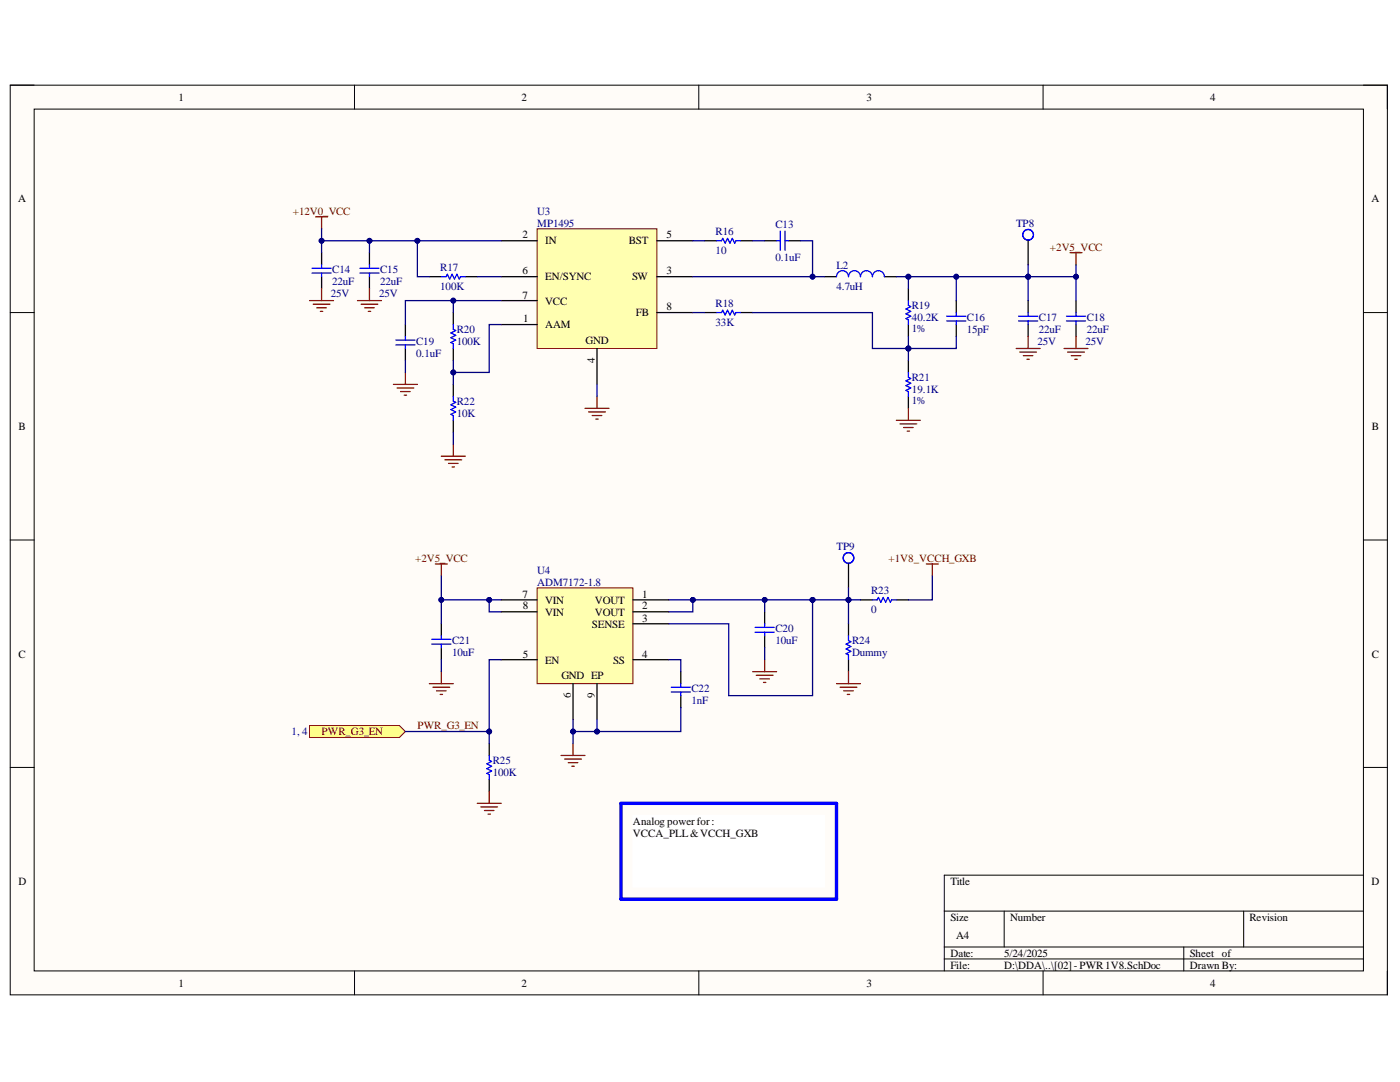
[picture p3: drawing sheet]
<svg xmlns="http://www.w3.org/2000/svg" width="279mm" height="216mm" viewBox="0 0 279 216" stroke-linecap="round" stroke-linejoin="round" font-family="sans-serif">
<path d="M2 17h274.9v181.5h-274.9z" fill-rule="evenodd" fill="#fffcf8"/>
<path d="M2 17h274.9v181.5h-274.9z" fill="none" stroke="#000" stroke-width=".2"/>
<path d="M6.8 21.8h265.3v171.9h-265.3z" fill-rule="evenodd" fill="#fffcf8"/>
<g fill="none" stroke="#000" stroke-width=".2">
<path d="M2 17h4.8M70.7 17v4.8M139.5 17v4.8M208.2 17v4.8M272.1 17h4.8v4.8M6.8 21.8h265.3v171.9h-265.3zM2 62.4h4.8M272.1 62.4h4.8M2 107.8h4.8M272.1 107.8h4.8M2 153.1h4.8M272.1 153.1h4.8"/>
<path d="M272.1 174.6h-83.6v19.1M70.8 193.7v4.8M139.5 193.7v4.8M188.5 181.8h83.6M188.5 189h83.6M188.5 191.4h83.6M200.4 181.8v7.2M208.2 193.7v4.8M236.3 189v4.7M248.2 181.8v7.2M276.9 193.7v4.8"/>
</g>
<path d="M107.2 117.3h19.1v19.1h-19.1z" fill-rule="evenodd" fill="#ffffb0"/>
<path d="M107.2 117.3h19.1v19.1h-19.1z" fill="none" stroke="#800000" stroke-width=".2"/>
<g fill="none" stroke="#000" stroke-width=".25">
<path d="M100 119.7h7.2M126.3 119.7h7.2M88.1 124.5v2.4M88.1 129.2v2.4M100 122.1h7.2M100 131.6h7.2M114.4 136.4v7.2M119.1 136.4v7.2M126.3 122.1h7.2M126.3 124.5h7.2M126.3 131.6h7.2M135.9 134v2.4"/>
<path d="M135.9 138.8v2.4M152.6 122.1v2.4M152.6 126.9v2.3M97.6 148.4v2.3M97.6 155.5v2.4"/>
</g>
<g fill="none" stroke="#800000" stroke-width=".25">
<path d="M86.9 112.5h2.4M88.1 112.5v2.4M184.9 112.5h2.4M186.1 112.5v2.4M85.7 136.4h4.8M86.4 137.1h3.3M87.1 137.8h1.9M87.8 138.6h.5M88.1 134v2.4M150.2 134h4.8M150.9 134.7h3.4M151.6 135.5h2"/>
<path d="M152.4 136.2h.4M152.6 131.6v2.4M97.6 157.9v2.4M112 150.7h4.8M112.7 151.5h3.3M113.4 152.2h1.9M114.1 152.9h.5M114.4 148.4v2.3M95.2 160.3h4.8M96 161h3.3M96.7 161.7h1.9M97.4 162.4h.5"/>
</g>
<g fill="none" stroke="#00f" stroke-width=".25">
<path d="M86.2 127.6h3.8M86.2 128.5h3.8M88.1 126.9v.7M88.1 128.5v.7M134 137.1h3.8M134 138.1h3.8M135.9 136.4v.7M135.9 138.1v.7M150.7 125.2h3.8M150.7 126.1h3.8M152.6 124.5v.7M152.6 126.1v.8"/>
<path d="M97.6 150.7v1l.5 .2-.9 .5 .9 .5-.9 .5 .9 .5-.9 .4 .4 .3v.9"/>
</g>
<path d="M123.9 160.3h43v19.1h-43z" fill="none" stroke="#00f" stroke-width=".68"/>
<path d="M126.3 162.7h38.3v14.3h-38.3z" fill-rule="evenodd" fill="#fff"/>
<path d="M126.3 162.7h38.3v14.3h-38.3z" fill="none" stroke="#fff" stroke-width=".2"/>
<path d="M61.8 144.8h17.9l1.2 1.2-1.2 1.2h-17.9z" fill-rule="evenodd" fill="#ffff80"/>
<path d="M61.8 144.8h17.9l1.2 1.2-1.2 1.2h-17.9z" fill="none" stroke="#800000" stroke-width=".2"/>
<path d="M107.2 45.7h23.9v23.8h-23.9z" fill-rule="evenodd" fill="#ffffb0"/>
<path d="M107.2 45.7h23.9v23.8h-23.9z" fill="none" stroke="#800000" stroke-width=".2"/>
<g fill="none" stroke="#000" stroke-width=".25">
<path d="M64.2 50.4v2.4M64.2 55.2v2.4M73.7 50.4v2.4M73.7 55.2v2.4M85.7 55.2h2.4M92.9 55.2h2.3M100 48h7.2M100 55.2h7.2M100 60h7.2M131.1 48h7.2M131.1 55.2h7.2M140.7 48h2.3"/>
<path d="M147.8 48h2.4M152.6 48h2.4M157.4 48h2.4M164.6 55.2h2.3M176.5 55.2h2.4M181.3 57.6v2.4M190.8 60v2.4M205.2 60v2.4M214.7 60v2.4M80.9 64.8v2.3M80.9 69.5v2.4M90.5 62.4v2.4"/>
<path d="M90.5 69.5v2.4M90.5 76.7v2.4M100 64.8h7.2M119.1 69.5v7.2M131.1 62.4h7.2M140.7 62.4h2.3M147.8 62.4h2.4M181.3 64.8v2.3M181.3 71.9v2.4M181.3 79.1v2.4M190.8 64.8v2.3M205.2 64.8v2.3"/>
<path d="M214.7 64.8v2.3M90.5 83.9v2.4"/>
</g>
<g fill="none" stroke="#800000" stroke-width=".25">
<path d="M61.8 60h4.8M63 43.3h2.4M64.2 43.3v2.4M64.2 57.6v2.4M71.3 60h4.8M73.7 57.6v2.4M213.5 50.4h2.4M214.7 50.4v2.4M62.5 60.7h3.3M63.2 61.4h1.9M63.9 62.1h.5M72.1 60.7h3.3"/>
<path d="M72.8 61.4h1.9M73.5 62.1h.5M78.5 76.7h4.8M79.2 77.4h3.4M79.9 78.1h2M80.7 78.9h.4M80.9 74.3v2.4M119.1 79.1v2.4M202.8 69.5h4.8M203.5 70.3h3.4M204.2 71h1.9M204.9 71.7h.5"/>
<path d="M205.2 67.1v2.4M212.4 69.5h4.7M213.1 70.3h3.3M213.8 71h1.9M214.5 71.7h.5M214.7 67.1v2.4M88.1 91h4.8M88.8 91.8h3.3M89.5 92.5h1.9M90.2 93.2h.5M90.5 88.6v2.4M116.8 81.5h4.7"/>
<path d="M117.5 82.2h3.3M118.2 82.9h1.9M118.9 83.6h.5M178.9 83.9h4.8M179.6 84.6h3.4M180.3 85.3h1.9M181 86h.5M181.3 81.5v2.4"/>
</g>
<g fill="none" stroke="#00f" stroke-width=".25">
<path d="M62.3 53.5h3.8M62.3 54.5h3.8M64.2 52.8v.7M64.2 54.5v.7M71.8 53.5h3.8M71.8 54.5h3.8M73.7 52.8v.7M73.7 54.5v.7M88.1 55.2h.9l.3-.5 .4 1 .5-1 .5 1 .5-1 .5 1 .2-.5h1M143 48h1l.2-.4 .5 .9 .5-.9 .5 .9 .5-.9 .4 .9 .3-.5h.9M155 48h.7M155.7 46.1v3.9"/>
<path d="M156.7 48h.7M156.7 46.1v3.9M166.9 55.2a1.2 1.2 0 0 1 1.2-1.2 1.2 1.2 0 0 1 1.2 1.2 1.19 1.19 0 0 1 1.2-1.2 1.19 1.19 0 0 1 1.2 1.2 1.19 1.19 0 0 1 1.2-1.2 1.19 1.19 0 0 1 1.2 1.2 1.19 1.19 0 0 1 1.2-1.2 1.19 1.19 0 0 1 1.2 1.2M181.3 60v.9l.5 .3-1 .5 1 .4-1 .5 1 .5-1 .5 .5 .2v1M79 67.9h3.8M79 68.8h3.8M80.9 67.1v.8M80.9 68.8v.7M90.5 64.8v.9l.4 .3-.9 .4 .9 .5-.9 .5 .9 .5-.9 .4 .5 .3v.9M90.5 79.1v.9l.4 .3-.9 .5 .9 .4-.9 .5 .9 .5-.9 .5 .5 .2v1M143 62.4h1l.2-.5 .5 .9 .5-.9 .5 .9 .5-.9 .4 .9 .3-.4h.9M181.3 74.3v1l.5 .2-1 .5 1 .5-1 .4 1 .5-1 .5 .5 .2v1"/>
<path d="M188.9 63.1h3.9M188.9 64h3.9M190.8 62.4v.7M190.8 64v.8M203.3 63.1h3.8M203.3 64h3.8M205.2 62.4v.7M205.2 64v.8M212.8 63.1h3.9M212.8 64h3.9M214.7 62.4v.7M214.7 64v.8"/>
</g>
<path d="M119.1 143.6v2.4h-4.7" fill="none" stroke="#000080" stroke-width=".25"/>
<circle cx="119.1" cy="146" r=".48" fill="#000080"/>
<circle cx="119.1" cy="146" r=".48" fill="none" stroke="#000080" stroke-width=".2"/>
<circle cx="114.4" cy="146" r=".48" fill="#000080"/>
<circle cx="114.4" cy="146" r=".48" fill="none" stroke="#000080" stroke-width=".2"/>
<path d="M133.5 131.6h2.4v2.4M135.9 141.2v4.8h-16.8" fill="none" stroke="#000080" stroke-width=".25"/>
<circle cx="119.1" cy="146" r=".48" fill="#000080"/>
<circle cx="119.1" cy="146" r=".48" fill="none" stroke="#000080" stroke-width=".2"/>
<path d="M97.6 119.7v2.4h2.4" fill="none" stroke="#000080" stroke-width=".25"/>
<circle cx="97.6" cy="119.7" r=".48" fill="#000080"/>
<circle cx="97.6" cy="119.7" r=".48" fill="none" stroke="#000080" stroke-width=".2"/>
<path d="M138.3 119.7v2.4h-4.8" fill="none" stroke="#000080" stroke-width=".25"/>
<circle cx="138.3" cy="119.7" r=".48" fill="#000080"/>
<circle cx="138.3" cy="119.7" r=".48" fill="none" stroke="#000080" stroke-width=".2"/>
<path d="M162.2 119.7v19.1h-16.8v-14.3h-11.9M152.6 129.2v2.4" fill="none" stroke="#000080" stroke-width=".25"/>
<circle cx="162.2" cy="119.7" r=".48" fill="#000080"/>
<circle cx="162.2" cy="119.7" r=".48" fill="none" stroke="#000080" stroke-width=".2"/>
<path d="M88.1 114.9v4.8M88.1 131.6v2.4" fill="none" stroke="#000080" stroke-width=".25"/>
<circle cx="88.1" cy="119.7" r=".48" fill="#000080"/>
<circle cx="88.1" cy="119.7" r=".48" fill="none" stroke="#000080" stroke-width=".2"/>
<path d="M100 131.6h-2.4v14.4h-16.7" fill="none" stroke="#000080" stroke-width=".25"/>
<circle cx="97.6" cy="146" r=".48" fill="#000080"/>
<circle cx="97.6" cy="146" r=".48" fill="none" stroke="#000080" stroke-width=".2"/>
<path d="M97.6 146v2.4" fill="none" stroke="#000080" stroke-width=".25"/>
<circle cx="97.6" cy="146" r=".48" fill="#000080"/>
<circle cx="97.6" cy="146" r=".48" fill="none" stroke="#000080" stroke-width=".2"/>
<path d="M138.3 55.2h26.3M138.3 48h2.4M150.2 48h2.4M119.1 76.7v2.4" fill="none" stroke="#000080" stroke-width=".25"/>
<circle cx="162.2" cy="55.2" r=".48" fill="#000080"/>
<circle cx="162.2" cy="55.2" r=".48" fill="none" stroke="#000080" stroke-width=".2"/>
<path d="M159.8 48h2.4v7.2" fill="none" stroke="#000080" stroke-width=".25"/>
<circle cx="162.2" cy="55.2" r=".48" fill="#000080"/>
<circle cx="162.2" cy="55.2" r=".48" fill="none" stroke="#000080" stroke-width=".2"/>
<path d="M100 48h-35.8v2.4" fill="none" stroke="#000080" stroke-width=".25"/>
<circle cx="83.3" cy="48" r=".48" fill="#000080"/>
<circle cx="83.3" cy="48" r=".48" fill="none" stroke="#000080" stroke-width=".2"/>
<circle cx="73.7" cy="48" r=".48" fill="#000080"/>
<circle cx="73.7" cy="48" r=".48" fill="none" stroke="#000080" stroke-width=".2"/>
<circle cx="64.2" cy="48" r=".48" fill="#000080"/>
<circle cx="64.2" cy="48" r=".48" fill="none" stroke="#000080" stroke-width=".2"/>
<path d="M73.7 48v2.4" fill="none" stroke="#000080" stroke-width=".25"/>
<circle cx="73.7" cy="48" r=".48" fill="#000080"/>
<circle cx="73.7" cy="48" r=".48" fill="none" stroke="#000080" stroke-width=".2"/>
<path d="M64.2 45.7v2.3" fill="none" stroke="#000080" stroke-width=".25"/>
<circle cx="64.2" cy="48" r=".48" fill="#000080"/>
<circle cx="64.2" cy="48" r=".48" fill="none" stroke="#000080" stroke-width=".2"/>
<path d="M214.7 55.2v4.8" fill="none" stroke="#000080" stroke-width=".25"/>
<circle cx="214.7" cy="55.2" r=".48" fill="#000080"/>
<circle cx="214.7" cy="55.2" r=".48" fill="none" stroke="#000080" stroke-width=".2"/>
<path d="M205.2 55.2v4.8" fill="none" stroke="#000080" stroke-width=".25"/>
<circle cx="205.2" cy="55.2" r=".48" fill="#000080"/>
<circle cx="205.2" cy="55.2" r=".48" fill="none" stroke="#000080" stroke-width=".2"/>
<path d="M181.3 55.2v2.4" fill="none" stroke="#000080" stroke-width=".25"/>
<circle cx="181.3" cy="55.2" r=".48" fill="#000080"/>
<circle cx="181.3" cy="55.2" r=".48" fill="none" stroke="#000080" stroke-width=".2"/>
<path d="M181.3 67.1v4.8" fill="none" stroke="#000080" stroke-width=".25"/>
<circle cx="181.3" cy="69.5" r=".48" fill="#000080"/>
<circle cx="181.3" cy="69.5" r=".48" fill="none" stroke="#000080" stroke-width=".2"/>
<path d="M138.3 62.4h2.4M150.2 62.4h23.9v7.1h7.2" fill="none" stroke="#000080" stroke-width=".25"/>
<circle cx="181.3" cy="69.5" r=".48" fill="#000080"/>
<circle cx="181.3" cy="69.5" r=".48" fill="none" stroke="#000080" stroke-width=".2"/>
<path d="M90.5 60v2.4M80.9 71.9v2.4" fill="none" stroke="#000080" stroke-width=".25"/>
<circle cx="90.5" cy="60" r=".48" fill="#000080"/>
<circle cx="90.5" cy="60" r=".48" fill="none" stroke="#000080" stroke-width=".2"/>
<path d="M100 64.8h-2.4v9.5h-7.1M90.5 86.3v2.3" fill="none" stroke="#000080" stroke-width=".25"/>
<circle cx="90.5" cy="74.3" r=".48" fill="#000080"/>
<circle cx="90.5" cy="74.3" r=".48" fill="none" stroke="#000080" stroke-width=".2"/>
<path d="M100 60h-19.1v4.8" fill="none" stroke="#000080" stroke-width=".25"/>
<circle cx="90.5" cy="60" r=".48" fill="#000080"/>
<circle cx="90.5" cy="60" r=".48" fill="none" stroke="#000080" stroke-width=".2"/>
<path d="M90.5 71.9v4.8" fill="none" stroke="#000080" stroke-width=".25"/>
<circle cx="90.5" cy="74.3" r=".48" fill="#000080"/>
<circle cx="90.5" cy="74.3" r=".48" fill="none" stroke="#000080" stroke-width=".2"/>
<path d="M83.3 48v7.2h2.4M95.2 55.2h4.8" fill="none" stroke="#000080" stroke-width=".25"/>
<circle cx="83.3" cy="48" r=".48" fill="#000080"/>
<circle cx="83.3" cy="48" r=".48" fill="none" stroke="#000080" stroke-width=".2"/>
<path d="M100 119.7h-11.9v4.8" fill="none" stroke="#000080" stroke-width=".25"/>
<circle cx="88.1" cy="119.7" r=".48" fill="#000080"/>
<circle cx="88.1" cy="119.7" r=".48" fill="none" stroke="#000080" stroke-width=".2"/>
<circle cx="97.6" cy="119.7" r=".48" fill="#000080"/>
<circle cx="97.6" cy="119.7" r=".48" fill="none" stroke="#000080" stroke-width=".2"/>
<path d="M133.5 119.7h19.1v2.4" fill="none" stroke="#000080" stroke-width=".25"/>
<circle cx="152.6" cy="119.7" r=".48" fill="#000080"/>
<circle cx="152.6" cy="119.7" r=".48" fill="none" stroke="#000080" stroke-width=".2"/>
<circle cx="138.3" cy="119.7" r=".48" fill="#000080"/>
<circle cx="138.3" cy="119.7" r=".48" fill="none" stroke="#000080" stroke-width=".2"/>
<path d="M114.4 143.6v4.8" fill="none" stroke="#000080" stroke-width=".25"/>
<circle cx="114.4" cy="146" r=".48" fill="#000080"/>
<circle cx="114.4" cy="146" r=".48" fill="none" stroke="#000080" stroke-width=".2"/>
<path d="M214.7 52.8v2.4h-35.8" fill="none" stroke="#000080" stroke-width=".25"/>
<circle cx="214.7" cy="55.2" r=".48" fill="#000080"/>
<circle cx="214.7" cy="55.2" r=".48" fill="none" stroke="#000080" stroke-width=".2"/>
<circle cx="205.2" cy="55.2" r=".48" fill="#000080"/>
<circle cx="205.2" cy="55.2" r=".48" fill="none" stroke="#000080" stroke-width=".2"/>
<circle cx="190.8" cy="55.2" r=".48" fill="#000080"/>
<circle cx="190.8" cy="55.2" r=".48" fill="none" stroke="#000080" stroke-width=".2"/>
<circle cx="181.3" cy="55.2" r=".48" fill="#000080"/>
<circle cx="181.3" cy="55.2" r=".48" fill="none" stroke="#000080" stroke-width=".2"/>
<path d="M190.8 67.1v2.4h-9.5" fill="none" stroke="#000080" stroke-width=".25"/>
<circle cx="181.3" cy="69.5" r=".48" fill="#000080"/>
<circle cx="181.3" cy="69.5" r=".48" fill="none" stroke="#000080" stroke-width=".2"/>
<path d="M190.8 55.2v4.8" fill="none" stroke="#000080" stroke-width=".25"/>
<circle cx="190.8" cy="55.2" r=".48" fill="#000080"/>
<circle cx="190.8" cy="55.2" r=".48" fill="none" stroke="#000080" stroke-width=".2"/>
<path d="M171.7 119.7h2.4M178.9 119.7h2.4M169.3 124.5v2.4M169.3 131.6v2.4" fill="none" stroke="#000" stroke-width=".25"/>
<path d="M174.1 119.7h1l.2-.5 .5 1 .5-1 .4 1 .5-1 .5 1 .2-.5h1M169.3 126.9v.9l.5 .3-.9 .4 .9 .5-.9 .5 .9 .5-.9 .4 .4 .3v.9" fill="none" stroke="#00f" stroke-width=".25"/>
<path d="M152.6 119.7h9.6M186.1 114.9v4.8h-4.8" fill="none" stroke="#000080" stroke-width=".25"/>
<circle cx="152.6" cy="119.7" r=".48" fill="#000080"/>
<circle cx="152.6" cy="119.7" r=".48" fill="none" stroke="#000080" stroke-width=".2"/>
<circle cx="162.2" cy="119.7" r=".48" fill="#000080"/>
<circle cx="162.2" cy="119.7" r=".48" fill="none" stroke="#000080" stroke-width=".2"/>
<path d="M162.2 119.7h9.5" fill="none" stroke="#000080" stroke-width=".25"/>
<circle cx="169.3" cy="119.7" r=".48" fill="#000080"/>
<circle cx="169.3" cy="119.7" r=".48" fill="none" stroke="#000080" stroke-width=".2"/>
<circle cx="162.2" cy="119.7" r=".48" fill="#000080"/>
<circle cx="162.2" cy="119.7" r=".48" fill="none" stroke="#000080" stroke-width=".2"/>
<path d="M169.3 119.7v4.8" fill="none" stroke="#000080" stroke-width=".25"/>
<circle cx="169.3" cy="119.7" r=".48" fill="#000080"/>
<circle cx="169.3" cy="119.7" r=".48" fill="none" stroke="#000080" stroke-width=".2"/>
<path d="M166.9 136.4h4.8M167.7 137.1h3.3M168.4 137.8h1.9M169.1 138.6h.5M169.3 134v2.4" fill="none" stroke="#800000" stroke-width=".25"/>
<circle cx="205.2" cy="46.9" r="1.06" fill="none" stroke="#00f" stroke-width=".25"/>
<path d="M205.2 48v4.8" fill="none" stroke="#000" stroke-width=".25"/>
<path d="M205.2 52.8v2.4" fill="none" stroke="#000080" stroke-width=".25"/>
<circle cx="205.2" cy="55.2" r=".48" fill="#000080"/>
<circle cx="205.2" cy="55.2" r=".48" fill="none" stroke="#000080" stroke-width=".2"/>
<circle cx="169.3" cy="111.3" r="1.06" fill="none" stroke="#00f" stroke-width=".25"/>
<path d="M169.3 112.5v4.8" fill="none" stroke="#000" stroke-width=".25"/>
<path d="M169.3 117.3v2.4" fill="none" stroke="#000080" stroke-width=".25"/>
<circle cx="169.3" cy="119.7" r=".48" fill="#000080"/>
<circle cx="169.3" cy="119.7" r=".48" fill="none" stroke="#000080" stroke-width=".2"/>
<g font-size="2.2">
<text x="35.6" y="20.1">1</text>
<text x="104.1" y="20.1">2</text>
<text x="172.9" y="20.1">3</text>
<text x="241.5" y="20.1">4</text>
<text x="3.6" y="40.4">A</text>
<text x="273.7" y="40.4">A</text>
<text x="104.3" y="47.6">2</text>
<text x="133" y="47.6">5</text>
<text x="108.8" y="48.8">IN</text>
<text x="125.5" y="48.8">BST</text>
<text x="104.3" y="54.8">6</text>
<text x="104.3" y="59.6">7</text>
<text x="108.8" y="56">EN/SYNC</text>
<text x="126.2" y="56">SW</text>
<text x="133" y="54.8">3</text>
<text x="104.4" y="64.3">1</text>
<text x="108.8" y="65.5">AAM</text>
<text x="108.8" y="60.8">VCC</text>
<text x="126.9" y="63.1">FB</text>
<text x="133" y="62">8</text>
<text x="116.9" y="68.6">GND</text>
<text x="118.7" y="72.4" transform="rotate(-90 118.7 72.4)">4</text>
<text x="3.7" y="85.8">B</text>
<text x="273.8" y="85.8">B</text>
<text x="104.3" y="119.2">7</text>
<text x="128.2" y="119.2">1</text>
<text x="104.3" y="121.6">8</text>
<text x="108.8" y="120.4">VIN</text>
<text x="108.8" y="122.9">VIN</text>
<text x="118.1" y="125.2">SENSE</text>
<text x="118.7" y="120.4">VOUT</text>
<text x="118.7" y="122.9">VOUT</text>
<text x="128.2" y="121.6">2</text>
<text x="128.2" y="124.1">3</text>
<text x="3.7" y="131.2">C</text>
<text x="104.3" y="131.2">5</text>
<text x="128.2" y="131.2">4</text>
<text x="273.8" y="131.2">C</text>
<text x="108.8" y="132.4">EN</text>
<text x="112" y="135.5">GND EP</text>
<text x="122.4" y="132.4">SS</text>
<text x="113.9" y="139.4" transform="rotate(-90 113.9 139.4)">6</text>
<text x="118.7" y="139.3" transform="rotate(-90 118.7 139.3)">9</text>
<text x="126.3" y="164.6">Analog powerfor:</text>
<text x="126.3" y="167">VCCA_PLL&amp;VCCH_GXB</text>
<text x="3.7" y="176.6">D</text>
<text x="189.7" y="176.6">Title</text>
<text x="273.7" y="176.6">D</text>
<text x="189.7" y="183.7">Size</text>
<text x="201.6" y="183.7">Number</text>
<text x="249.4" y="183.7">Revision</text>
<text x="189.7" y="190.9">Date:</text>
<text x="190.8" y="187.4">A4</text>
<text x="200.4" y="190.9">5/24/2025</text>
<text x="237.4" y="190.9">Sheet of</text>
<text x="35.6" y="196.9">1</text>
<text x="104.1" y="196.9">2</text>
<text x="172.9" y="196.9">3</text>
<text x="189.7" y="193.3">File:</text>
<text x="200.4" y="193.3">D:\DDA\..\[02]-PWR1V8.SchDoc</text>
<text x="237.4" y="193.3">Drawn By:</text>
<text x="241.5" y="196.9">4</text>
</g>
<g font-size="2.2" fill="#800000">
<text x="58.4" y="42.9">+12V0_VCC</text>
<text x="209.5" y="50">+2V5_VCC</text>
<text x="82.9" y="112.1">+2V5_VCC</text>
<text x="177.3" y="112.1">+1V8_VCCH_GXB</text>
<text x="64.2" y="146.7">PWR_G3_EN</text>
<text x="83.3" y="145.5">PWR_G3_EN</text>
</g>
<g font-size="2.2" fill="#000080">
<text x="107.2" y="42.9">U3</text>
<text x="107.2" y="45.2">MP1495</text>
<text x="142.8" y="46.9">R16</text>
<text x="154.7" y="45.5">C13</text>
<text x="202.8" y="45.2">TP8</text>
<text x="142.8" y="50.7">10</text>
<text x="154.7" y="52.1">0.1uF</text>
<text x="166.9" y="53.6">L2</text>
<text x="66" y="59.3">25V</text>
<text x="66.3" y="54.5">C14</text>
<text x="66.3" y="56.9">22uF</text>
<text x="75.7" y="59.3">25V</text>
<text x="75.8" y="54.5">C15</text>
<text x="75.8" y="56.9">22uF</text>
<text x="87.9" y="54.1">R17</text>
<text x="87.9" y="57.9">100K</text>
<text x="166.9" y="57.9">4.7uH</text>
<text x="142.8" y="61.2">R18</text>
<text x="142.8" y="65.1">33K</text>
<text x="182" y="61.7">R19</text>
<text x="182" y="64.1">40.2K</text>
<text x="193" y="64.1">C16</text>
<text x="207.3" y="64.1">C17</text>
<text x="216.9" y="64.1">C18</text>
<text x="83" y="68.9">C19</text>
<text x="83" y="71.2">0.1uF</text>
<text x="91.2" y="66.5">R20</text>
<text x="91.2" y="68.9">100K</text>
<text x="182" y="66.3">1%</text>
<text x="193" y="66.5">15pF</text>
<text x="207.1" y="68.9">25V</text>
<text x="207.3" y="66.5">22uF</text>
<text x="216.6" y="68.9">25V</text>
<text x="216.9" y="66.5">22uF</text>
<text x="182" y="76.1">R21</text>
<text x="91.2" y="80.8">R22</text>
<text x="91.2" y="83.2">10K</text>
<text x="182" y="80.5">1%</text>
<text x="182" y="78.4">19.1K</text>
<text x="166.9" y="109.7">TP9</text>
<text x="107.2" y="114.5">U4</text>
<text x="107.2" y="116.9">ADM7172-1.8</text>
<text x="173.8" y="118.6">R23</text>
<text x="173.8" y="122.4">0</text>
<text x="90.2" y="128.5">C21</text>
<text x="90.2" y="131">10uF</text>
<text x="154.7" y="126.2">C20</text>
<text x="154.7" y="128.5">10uF</text>
<text x="170" y="128.5">R24</text>
<text x="170" y="131">Dummy</text>
<text x="138" y="138.1">C22</text>
<text x="138" y="140.5">1nF</text>
<text x="58.2" y="146.7">1, 4</text>
<text x="98.3" y="152.5">R25</text>
<text x="98.3" y="154.8">100K</text>
</g>
</svg>
